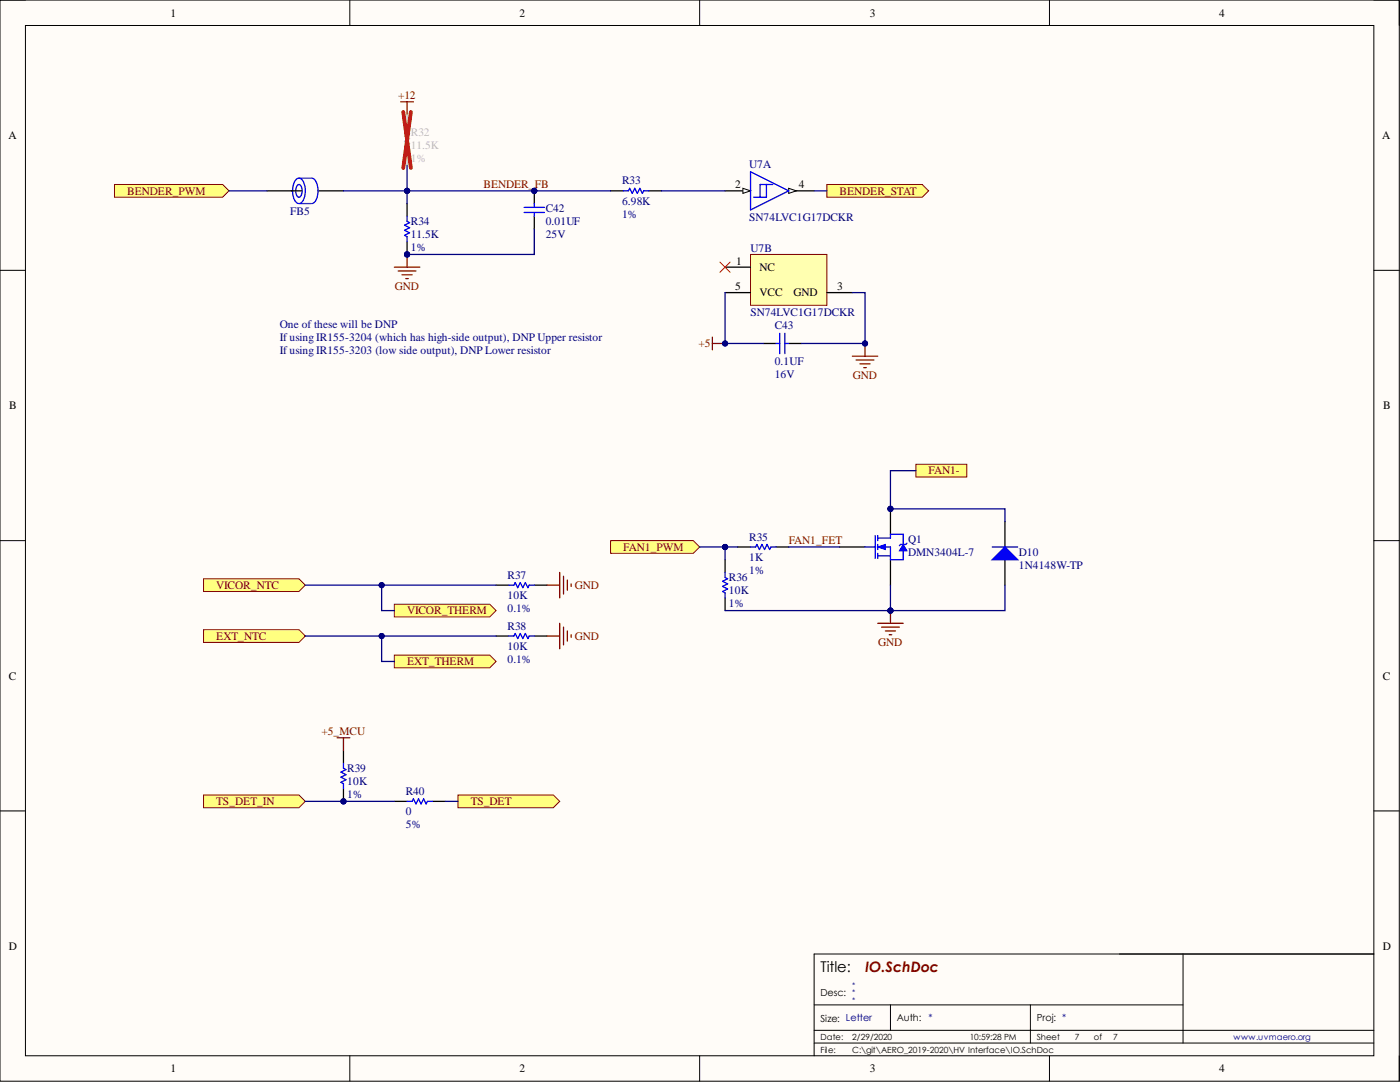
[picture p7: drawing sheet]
<svg xmlns="http://www.w3.org/2000/svg" width="279mm" height="216mm" viewBox="0 0 279 216" stroke-linecap="round" stroke-linejoin="round" font-family="sans-serif">
<path d="M0 0h279.3v215.7h-279.3z" fill-rule="evenodd" fill="#fffcf8"/>
<path d="M0 0h279.3v215.7h-279.3z" fill="none" stroke="#000" stroke-width=".2"/>
<path d="M5.1 5.1h269.1v205.6h-269.1z" fill-rule="evenodd" fill="#fffcf8"/>
<g fill="none" stroke="#000" stroke-width=".2">
<path d="M0 0h5.1M5.1 5.1h269.1v205.6h-269.1zM69.8 0v5.1M139.6 0v5.1M209.4 0v5.1M274.2 0h5.1v5.1M0 53.9h5.1M274.2 53.9h5.1M0 107.9h5.1M274.2 107.9h5.1M0 161.8h5.1M274.2 161.8h5.1"/>
<path d="M236.1 190.4v17.7M274.2 190.4h-111.7v20.3M69.8 210.7v5M139.6 210.7v5M162.5 200.5h73.6M162.5 205.6h111.7M162.5 208.1h111.7M177.7 200.5v5.1M205.6 200.5v7.6M209.4 210.7v5M279.3 210.7v5"/>
</g>
<path d="M53.3 38.1h6.9M63.5 38.1h5M157.4 38.1h5.1" fill="none" stroke="#000" stroke-width=".25"/>
<path d="M59 38a.93 .93 0 0 1 .8-1.1 1.77 1.77 0 0 1-.1 2.4 .93 .93 0 0 1-.7-1.1M62.3 35.5a2.3 2.3 0 0 1 1.2 2.4 2.51 2.51 0 0 1-1.2 2.7M59.9 40.6a2.86 2.86 0 0 0 1-2.9 2.42 2.42 0 0 0-1.1-2.1 1.18 1.18 0 0 0-1.2 1 4 4 0 0 0 .6 3.9l.4 .1" fill="none" stroke="#00f" stroke-width=".25"/>
<path d="M59.7 35.5h2.5M59.7 40.6h2.5" fill="none" stroke="#33f" stroke-width=".25"/>
<path d="M157.4 37.6l1.5 .5-1.5 .5z" fill="#f8fcff"/>
<path d="M157.4 37.6l1.5 .5-1.5 .5z" fill="none" stroke="#000" stroke-width=".2"/>
<path d="M144.7 38.1h5.1" fill="none" stroke="#000" stroke-width=".25"/>
<path d="M148.3 37.6l1.5 .5-1.5 .5z" fill="#f8fcff"/>
<path d="M148.3 37.6l1.5 .5-1.5 .5z" fill="none" stroke="#000" stroke-width=".2"/>
<path d="M149.8 34.3l7.6 3.8-7.6 3.8zM153 36.8v2.6h-2.6M154.2 36.8h-2.5v2.6" fill="none" stroke="#00f" stroke-width=".25"/>
<path d="M149.8 50.8h15.2v10.1h-15.2z" fill-rule="evenodd" fill="#ffffb0"/>
<path d="M149.8 50.8h15.2v10.1h-15.2z" fill="none" stroke="#800000" stroke-width=".2"/>
<path d="M121.9 38.1h2.5M129.5 38.1h2.5M144.7 58.4h5.1M144.7 53.3h5.1M165 58.4h5.1" fill="none" stroke="#000" stroke-width=".25"/>
<path d="M80 20.3h2.5M81.2 20.3v2.6" fill="none" stroke="#800000" stroke-width=".25"/>
<path d="M81.2 22.9v3.5l.5 .3-1 .5 1 .5-1 .5 1 .5-1 .5 .5 .3v3.5" fill="none" stroke="#bfbebc" stroke-width=".25"/>
<path d="M80.5 22.3l1.5 11.2M82 22.3l-1.5 11.2" fill="none" stroke="#f00" stroke-width=".76"/>
<path d="M124.4 38.1h1l.3-.5 .5 1 .5-1 .5 1 .5-1 .5 1 .3-.5h1" fill="none" stroke="#00f" stroke-width=".25"/>
<circle cx="81.2" cy="50.8" r=".51" fill="#000080"/>
<circle cx="81.2" cy="50.8" r=".51" fill="none" stroke="#000080" stroke-width=".2"/>
<path d="M81.2 40.6v2.6M81.2 48.2v2.6" fill="none" stroke="#000" stroke-width=".25"/>
<circle cx="81.2" cy="50.8" r=".51" fill="#000080"/>
<circle cx="81.2" cy="50.8" r=".51" fill="none" stroke="#000080" stroke-width=".2"/>
<path d="M81.2 43.2v1l.5 .2-1 .5 1 .5-1 .5 1 .6-1 .5 .5 .2v1" fill="none" stroke="#00f" stroke-width=".25"/>
<path d="M78.7 53.3h5.1M79.5 54.1h3.5M80.2 54.8h2.1M81 55.6h.5M81.2 50.8v2.5" fill="none" stroke="#800000" stroke-width=".25"/>
<circle cx="81.2" cy="50.8" r=".51" fill="#000080"/>
<circle cx="81.2" cy="50.8" r=".51" fill="none" stroke="#000080" stroke-width=".2"/>
<path d="M152.3 68.5h2.6M157.4 68.5h2.5" fill="none" stroke="#000" stroke-width=".25"/>
<path d="M154.9 68.5h.7M155.6 66.5v4.1M156.6 66.5v4.1M156.6 68.5h.8" fill="none" stroke="#00f" stroke-width=".25"/>
<circle cx="106.6" cy="38.1" r=".51" fill="#000080"/>
<circle cx="106.6" cy="38.1" r=".51" fill="none" stroke="#000080" stroke-width=".2"/>
<path d="M106.6 38.1v2.5M106.6 43.2v2.5" fill="none" stroke="#000" stroke-width=".25"/>
<circle cx="106.6" cy="38.1" r=".51" fill="#000080"/>
<circle cx="106.6" cy="38.1" r=".51" fill="none" stroke="#000080" stroke-width=".2"/>
<path d="M104.6 41.4h4.1M104.6 42.4h4.1M106.6 40.6v.8M106.6 42.4v.8" fill="none" stroke="#00f" stroke-width=".25"/>
<path d="M170.1 71.1h5.1M170.9 71.8h3.5M171.6 72.6h2M172.4 73.4h.5M172.6 68.5v2.6" fill="none" stroke="#800000" stroke-width=".25"/>
<circle cx="172.6" cy="68.5" r=".51" fill="#000080"/>
<circle cx="172.6" cy="68.5" r=".51" fill="none" stroke="#000080" stroke-width=".2"/>
<path d="M142.2 67.3v2.5M142.2 68.5h2.5" fill="none" stroke="#800000" stroke-width=".25"/>
<circle cx="144.7" cy="68.5" r=".51" fill="#000080"/>
<circle cx="144.7" cy="68.5" r=".51" fill="none" stroke="#000080" stroke-width=".2"/>
<path d="M143.7 52.3l2 2M145.7 52.3l-2 2" fill="none" stroke="#f00" stroke-width=".2"/>
<path d="M99 116.8h2.5M106.6 116.8h2.6M99 126.9h2.5M106.6 126.9h2.6" fill="none" stroke="#000" stroke-width=".25"/>
<path d="M101.5 116.8h1.1l.2-.5 .5 1 .5-1 .5 1 .5-1 .6 1 .2-.5h1M101.5 126.9h1.1l.2-.5 .5 1 .5-1 .5 1 .5-1 .6 1 .2-.5h1" fill="none" stroke="#00f" stroke-width=".25"/>
<path d="M109.2 116.8h2.5M111.7 114.2v5.1M112.5 115v3.5M113.2 115.7v2.1M114 116.5v.5M109.2 126.9h2.5M111.7 124.4v5M112.5 125.1v3.6M113.2 125.9v2M114 126.7v.5" fill="none" stroke="#800000" stroke-width=".25"/>
<path d="M78.7 120.6h19l1.3 1.2-1.3 1.3h-19z" fill-rule="evenodd" fill="#ffff80"/>
<path d="M78.7 120.6h19l1.3 1.2-1.3 1.3h-19z" fill="none" stroke="#800000" stroke-width=".2"/>
<path d="M78.7 130.7h19l1.3 1.3-1.3 1.3h-19z" fill-rule="evenodd" fill="#ffff80"/>
<path d="M78.7 130.7h19l1.3 1.3-1.3 1.3h-19z" fill="none" stroke="#800000" stroke-width=".2"/>
<circle cx="177.7" cy="101.5" r=".51" fill="#000080"/>
<circle cx="177.7" cy="101.5" r=".51" fill="none" stroke="#000080" stroke-width=".2"/>
<path d="M177.7 101.5v5.1" fill="none" stroke="#000" stroke-width=".25"/>
<circle cx="177.7" cy="101.5" r=".51" fill="#000080"/>
<circle cx="177.7" cy="101.5" r=".51" fill="none" stroke="#000080" stroke-width=".2"/>
<path d="M167.6 109.1h5M177.7 111.7v5.1" fill="none" stroke="#000" stroke-width=".25"/>
<path d="M172.6 109.1h2.1M174.7 106.9v4.5M175.2 107.4h2.5M175.2 109.1h2.5v2.6M175.2 110.9h2.5M175.2 106.9v1M175.2 108.6v1.1M175.2 110.4v1" fill="none" stroke="#00f" stroke-width=".25"/>
<path d="M175.2 109.1l1.5-.5v1.1z" fill="#00f"/>
<path d="M175.2 109.1l1.5-.5v1.1z" fill="none" stroke="#00f" stroke-width=".2"/>
<path d="M177.7 106.6v.8M177.7 111.7h2.5" fill="none" stroke="#00f" stroke-width=".25"/>
<path d="M180.2 108.6l.8 1.3h-1.5z" fill="#00f"/>
<path d="M180.2 108.6l.8 1.3h-1.5z" fill="none" stroke="#00f" stroke-width=".2"/>
<path d="M177.7 106.6h2.5v2M180.2 109.9v1.8M181 108.4l-.2 .2h-1.1l-.2 .3" fill="none" stroke="#00f" stroke-width=".25"/>
<path d="M175.2 124.4h5M175.9 125.1h3.6M176.7 125.9h2M177.5 126.7h.5M177.7 121.8v2.6" fill="none" stroke="#800000" stroke-width=".25"/>
<circle cx="177.7" cy="121.8" r=".51" fill="#000080"/>
<circle cx="177.7" cy="121.8" r=".51" fill="none" stroke="#000080" stroke-width=".2"/>
<path d="M144.7 111.7v2.5M144.7 119.3v2.5M147.2 109.1h2.6M154.9 109.1h2.5M200.6 104.1v5M200.6 111.7v5.1" fill="none" stroke="#000" stroke-width=".25"/>
<path d="M144.7 114.2v1l.5 .3-1 .5 1 .5-1 .5 1 .5-1 .5 .5 .3v1M149.8 109.1h1l.3-.5 .5 1.1 .5-1.1 .5 1.1 .5-1.1 .5 1.1 .2-.6h1.1" fill="none" stroke="#00f" stroke-width=".25"/>
<path d="M198 111.7l2.6-2.6 2.5 2.6z" fill="#00f"/>
<path d="M198 111.7l2.6-2.6 2.5 2.6zM198 109.1h5.1" fill="none" stroke="#00f" stroke-width=".25"/>
<path d="M182.8 92.6h10.1v2.6h-10.1z" fill-rule="evenodd" fill="#ffff80"/>
<path d="M182.8 92.6h10.1v2.6h-10.1z" fill="none" stroke="#800000" stroke-width=".2"/>
<path d="M121.9 107.9h16.5l1.2 1.2-1.2 1.3h-16.5z" fill-rule="evenodd" fill="#ffff80"/>
<path d="M121.9 107.9h16.5l1.2 1.2-1.2 1.3h-16.5z" fill="none" stroke="#800000" stroke-width=".2"/>
<path d="M22.8 36.8h21.6l1.3 1.3-1.3 1.3h-21.6z" fill-rule="evenodd" fill="#ffff80"/>
<path d="M22.8 36.8h21.6l1.3 1.3-1.3 1.3h-21.6z" fill="none" stroke="#800000" stroke-width=".2"/>
<path d="M165 36.8h19.1l1.2 1.3-1.2 1.3h-19.1z" fill-rule="evenodd" fill="#ffff80"/>
<path d="M165 36.8h19.1l1.2 1.3-1.2 1.3h-19.1z" fill="none" stroke="#800000" stroke-width=".2"/>
<path d="M40.6 115.5h19.1l1.2 1.3-1.2 1.2h-19.1z" fill-rule="evenodd" fill="#ffff80"/>
<path d="M40.6 115.5h19.1l1.2 1.3-1.2 1.2h-19.1z" fill="none" stroke="#800000" stroke-width=".2"/>
<path d="M40.6 125.6h19.1l1.2 1.3-1.2 1.3h-19.1z" fill-rule="evenodd" fill="#ffff80"/>
<path d="M40.6 125.6h19.1l1.2 1.3-1.2 1.3h-19.1z" fill="none" stroke="#800000" stroke-width=".2"/>
<path d="M91.4 158.6h19l1.3 1.3-1.3 1.3h-19z" fill-rule="evenodd" fill="#ffff80"/>
<path d="M91.4 158.6h19l1.3 1.3-1.3 1.3h-19z" fill="none" stroke="#800000" stroke-width=".2"/>
<path d="M40.6 158.6h19.1l1.2 1.3-1.2 1.3h-19.1z" fill-rule="evenodd" fill="#ffff80"/>
<path d="M40.6 158.6h19.1l1.2 1.3-1.2 1.3h-19.1z" fill="none" stroke="#800000" stroke-width=".2"/>
<path d="M78.7 159.9h2.5M86.3 159.9h2.6" fill="none" stroke="#000" stroke-width=".25"/>
<path d="M81.2 159.9h1.1l.2-.5 .5 1 .5-1 .5 1 .5-1 .5 1 .3-.5h1" fill="none" stroke="#00f" stroke-width=".25"/>
<circle cx="68.5" cy="159.9" r=".51" fill="#000080"/>
<circle cx="68.5" cy="159.9" r=".51" fill="none" stroke="#000080" stroke-width=".2"/>
<path d="M68.5 149.8v2.5M68.5 157.4v2.5" fill="none" stroke="#000" stroke-width=".25"/>
<circle cx="68.5" cy="159.9" r=".51" fill="#000080"/>
<circle cx="68.5" cy="159.9" r=".51" fill="none" stroke="#000080" stroke-width=".2"/>
<path d="M68.5 152.3v1l.6 .3-1.1 .5 1.1 .5-1.1 .5 1.1 .5-1.1 .5 .5 .3v1" fill="none" stroke="#00f" stroke-width=".25"/>
<path d="M67.3 147.2h2.5M68.5 147.2v2.6" fill="none" stroke="#800000" stroke-width=".25"/>
<path d="M177.7 116.8v5" fill="none" stroke="#000080" stroke-width=".25"/>
<circle cx="177.7" cy="121.8" r=".51" fill="#000080"/>
<circle cx="177.7" cy="121.8" r=".51" fill="none" stroke="#000080" stroke-width=".2"/>
<path d="M45.7 38.1h7.6M60.9 159.9h17.8" fill="none" stroke="#000080" stroke-width=".25"/>
<circle cx="68.5" cy="159.9" r=".51" fill="#000080"/>
<circle cx="68.5" cy="159.9" r=".51" fill="none" stroke="#000080" stroke-width=".2"/>
<path d="M60.9 126.9h38.1" fill="none" stroke="#000080" stroke-width=".25"/>
<circle cx="76.2" cy="126.9" r=".51" fill="#000080"/>
<circle cx="76.2" cy="126.9" r=".51" fill="none" stroke="#000080" stroke-width=".2"/>
<path d="M60.9 116.8h38.1" fill="none" stroke="#000080" stroke-width=".25"/>
<circle cx="76.2" cy="116.8" r=".51" fill="#000080"/>
<circle cx="76.2" cy="116.8" r=".51" fill="none" stroke="#000080" stroke-width=".2"/>
<path d="M68.5 38.1h53.4" fill="none" stroke="#000080" stroke-width=".25"/>
<circle cx="81.2" cy="38.1" r=".51" fill="#000080"/>
<circle cx="81.2" cy="38.1" r=".51" fill="none" stroke="#000080" stroke-width=".2"/>
<circle cx="106.6" cy="38.1" r=".51" fill="#000080"/>
<circle cx="106.6" cy="38.1" r=".51" fill="none" stroke="#000080" stroke-width=".2"/>
<path d="M76.2 126.9v5.1h2.5" fill="none" stroke="#000080" stroke-width=".25"/>
<circle cx="76.2" cy="126.9" r=".51" fill="#000080"/>
<circle cx="76.2" cy="126.9" r=".51" fill="none" stroke="#000080" stroke-width=".2"/>
<path d="M76.2 116.8v5h2.5" fill="none" stroke="#000080" stroke-width=".25"/>
<circle cx="76.2" cy="116.8" r=".51" fill="#000080"/>
<circle cx="76.2" cy="116.8" r=".51" fill="none" stroke="#000080" stroke-width=".2"/>
<path d="M106.6 45.7v5.1h-25.4" fill="none" stroke="#000080" stroke-width=".25"/>
<circle cx="81.2" cy="50.8" r=".51" fill="#000080"/>
<circle cx="81.2" cy="50.8" r=".51" fill="none" stroke="#000080" stroke-width=".2"/>
<path d="M132 38.1h12.7M139.6 109.1h5.1M88.9 159.9h2.5" fill="none" stroke="#000080" stroke-width=".25"/>
<circle cx="144.7" cy="109.1" r=".51" fill="#000080"/>
<circle cx="144.7" cy="109.1" r=".51" fill="none" stroke="#000080" stroke-width=".2"/>
<path d="M144.7 121.8h33" fill="none" stroke="#000080" stroke-width=".25"/>
<circle cx="177.7" cy="121.8" r=".51" fill="#000080"/>
<circle cx="177.7" cy="121.8" r=".51" fill="none" stroke="#000080" stroke-width=".2"/>
<path d="M144.7 109.1h2.5" fill="none" stroke="#000080" stroke-width=".25"/>
<circle cx="144.7" cy="109.1" r=".51" fill="#000080"/>
<circle cx="144.7" cy="109.1" r=".51" fill="none" stroke="#000080" stroke-width=".2"/>
<path d="M144.7 58.4v10.1h7.6" fill="none" stroke="#000080" stroke-width=".25"/>
<circle cx="144.7" cy="68.5" r=".51" fill="#000080"/>
<circle cx="144.7" cy="68.5" r=".51" fill="none" stroke="#000080" stroke-width=".2"/>
<path d="M170.1 58.4h2.5v10.1h-12.7M157.4 109.1h10.2" fill="none" stroke="#000080" stroke-width=".25"/>
<circle cx="172.6" cy="68.5" r=".51" fill="#000080"/>
<circle cx="172.6" cy="68.5" r=".51" fill="none" stroke="#000080" stroke-width=".2"/>
<path d="M162.5 38.1h2.5M200.6 116.8v5h-22.9" fill="none" stroke="#000080" stroke-width=".25"/>
<circle cx="177.7" cy="121.8" r=".51" fill="#000080"/>
<circle cx="177.7" cy="121.8" r=".51" fill="none" stroke="#000080" stroke-width=".2"/>
<path d="M182.8 93.9h-5.1v7.6h22.9v2.6" fill="none" stroke="#000080" stroke-width=".25"/>
<circle cx="177.7" cy="101.5" r=".51" fill="#000080"/>
<circle cx="177.7" cy="101.5" r=".51" fill="none" stroke="#000080" stroke-width=".2"/>
<path d="M81.2 38.1v2.5" fill="none" stroke="#000080" stroke-width=".25"/>
<circle cx="81.2" cy="38.1" r=".51" fill="#000080"/>
<circle cx="81.2" cy="38.1" r=".51" fill="none" stroke="#000080" stroke-width=".2"/>
<path d="M81.2 33v5.1" fill="none" stroke="#000080" stroke-width=".25"/>
<circle cx="81.2" cy="38.1" r=".51" fill="#000080"/>
<circle cx="81.2" cy="38.1" r=".51" fill="none" stroke="#000080" stroke-width=".2"/>
<path d="M144.7 109.1v2.6" fill="none" stroke="#000080" stroke-width=".25"/>
<circle cx="144.7" cy="109.1" r=".51" fill="#000080"/>
<circle cx="144.7" cy="109.1" r=".51" fill="none" stroke="#000080" stroke-width=".2"/>
<text font-size="3" x="163.7" y="194">Title:</text>
<text font-size="2.9" fill="#800000" x="172.6" y="194">IO.SchDoc</text>
<g font-size="2.3">
<text x="34" y="3.3">1</text>
<text x="103.7" y="3.3">2</text>
<text x="173.6" y="3.3">3</text>
<text x="243.3" y="3.3">4</text>
<text x="1.7" y="27.8">A</text>
<text x="275.9" y="27.8">A</text>
<text x="146.7" y="37.6">2</text>
<text x="159.4" y="37.6">4</text>
<text x="146.9" y="52.8">1</text>
<text x="146.7" y="57.9">5</text>
<text x="151.6" y="59.1">VCC</text>
<text x="151.6" y="54.1">NC</text>
<text x="158.3" y="59.1">GND</text>
<text x="167" y="57.9">3</text>
<text x="1.9" y="81.7">B</text>
<text x="276" y="81.7">B</text>
<text x="1.8" y="135.6">C</text>
<text x="276" y="135.6">C</text>
<text x="1.8" y="189.5">D</text>
<text x="276" y="189.5">D</text>
<text x="34" y="214">1</text>
<text x="103.7" y="214">2</text>
<text x="173.6" y="214">3</text>
<text x="243.3" y="214">4</text>
</g>
<g font-size="2.3" fill="#800000">
<text x="79.5" y="19.8">+12</text>
<text x="25.4" y="38.8">BENDER_PWM</text>
<text x="96.5" y="37.6">BENDER_FB</text>
<text x="167.6" y="38.8">BENDER_STAT</text>
<text x="78.8" y="57.9">GND</text>
<text x="139.4" y="69.3">+5</text>
<text x="170.2" y="75.6">GND</text>
<text x="185.3" y="94.7">FAN1-</text>
<text x="124.4" y="109.9">FAN1_PWM</text>
<text x="157.4" y="108.6">FAN1_FET</text>
<text x="43.2" y="117.5">VICOR_NTC</text>
<text x="114.7" y="117.5">GND</text>
<text x="81.2" y="122.6">VICOR_THERM</text>
<text x="43.2" y="127.7">EXT_NTC</text>
<text x="114.7" y="127.7">GND</text>
<text x="175.3" y="128.9">GND</text>
<text x="81.2" y="132.7">EXT_THERM</text>
<text x="64.1" y="146.7">+5_MCU</text>
<text x="43.2" y="160.7">TS_DET_IN</text>
<text x="93.9" y="160.7">TS_DET</text>
</g>
<g font-size="2.3" fill="#bfbebc">
<text x="82" y="29.7">11.5K</text>
<text x="82" y="27.2">R32</text>
<text x="82" y="32.2">1%</text>
</g>
<g font-size="2.3" fill="#000080">
<text x="149.5" y="33.5">U7A</text>
<text x="124.1" y="40.9">6.98K</text>
<text x="124.1" y="36.8">R33</text>
<text x="57.9" y="42.9">FB5</text>
<text x="82" y="47.5">11.5K</text>
<text x="82" y="44.9">R34</text>
<text x="108.9" y="44.9">0.01UF</text>
<text x="108.9" y="47.5">25V</text>
<text x="108.9" y="42.4">C42</text>
<text x="124.1" y="43.4">1%</text>
<text x="149.5" y="44.2">SN74LVC1G17DCKR</text>
<text x="82" y="50">1%</text>
<text x="149.8" y="50.3">U7B</text>
<text x="55.9" y="65.5">One of these will be DNP</text>
<text x="149.8" y="63">SN74LVC1G17DCKR</text>
<text x="154.6" y="65.7">C43</text>
<text x="55.9" y="68">If using IR155-3204 (which has high-side output), DNP Upper resistor</text>
<text x="55.9" y="70.6">If using IR155-3203 (low side output), DNP Lower resistor</text>
<text x="154.6" y="72.9">0.1UF</text>
<text x="154.6" y="75.4">16V</text>
<text x="149.5" y="107.9">R35</text>
<text x="149.5" y="111.9">1K</text>
<text x="181.3" y="108.4">Q1</text>
<text x="181.3" y="110.9">DMN3404L-7</text>
<text x="203.4" y="110.9">D10</text>
<text x="203.4" y="113.5">1N4148W-TP</text>
<text x="101.3" y="119.6">10K</text>
<text x="101.3" y="115.5">R37</text>
<text x="145.5" y="118.5">10K</text>
<text x="145.5" y="116">R36</text>
<text x="149.5" y="114.5">1%</text>
<text x="101.3" y="122.1">0.1%</text>
<text x="101.3" y="125.6">R38</text>
<text x="145.5" y="121.1">1%</text>
<text x="101.3" y="129.7">10K</text>
<text x="101.3" y="132.2">0.1%</text>
<text x="69.3" y="154.1">R39</text>
<text x="69.3" y="156.6">10K</text>
<text x="69.3" y="159.1">1%</text>
<text x="81" y="158.6">R40</text>
<text x="81" y="162.7">0</text>
<text x="81" y="165.2">5%</text>
</g>
<g font-size="1.9">
<text x="163.7" y="203.9">Size: Letter</text>
<text x="163.7" y="198.8">Desc:</text>
<text x="179" y="203.8">Auth:</text>
<text x="206.9" y="203.8">Proj: *</text>
</g>
<text font-size="1.9" fill="#000080" x="185.3" y="203.8">*</text>
<g font-size="1.7">
<text x="163.7" y="207.5">Date:</text>
<text x="170.1" y="207.5">2/29/2020</text>
<text x="193.5" y="207.5">10:59:28 PM</text>
<text x="206.9" y="207.5">Sheet</text>
<text x="214.5" y="207.5">7</text>
<text x="218.3" y="207.5">of</text>
<text x="222.1" y="207.5">7</text>
<text x="163.7" y="210.1">File:</text>
<text x="170.1" y="210.1">C:\git\AERO_2019-2020\HV Interface\IO.SchDoc</text>
</g>
<text font-size="1.7" fill="#000080" x="246.2" y="207.5">www.uvmaero.org</text>
<g font-size="1.5" fill="#000080">
<text x="170.1" y="197">*</text>
<text x="170.1" y="198.6">*</text>
<text x="170.1" y="200.1">*</text>
</g>
</svg>
